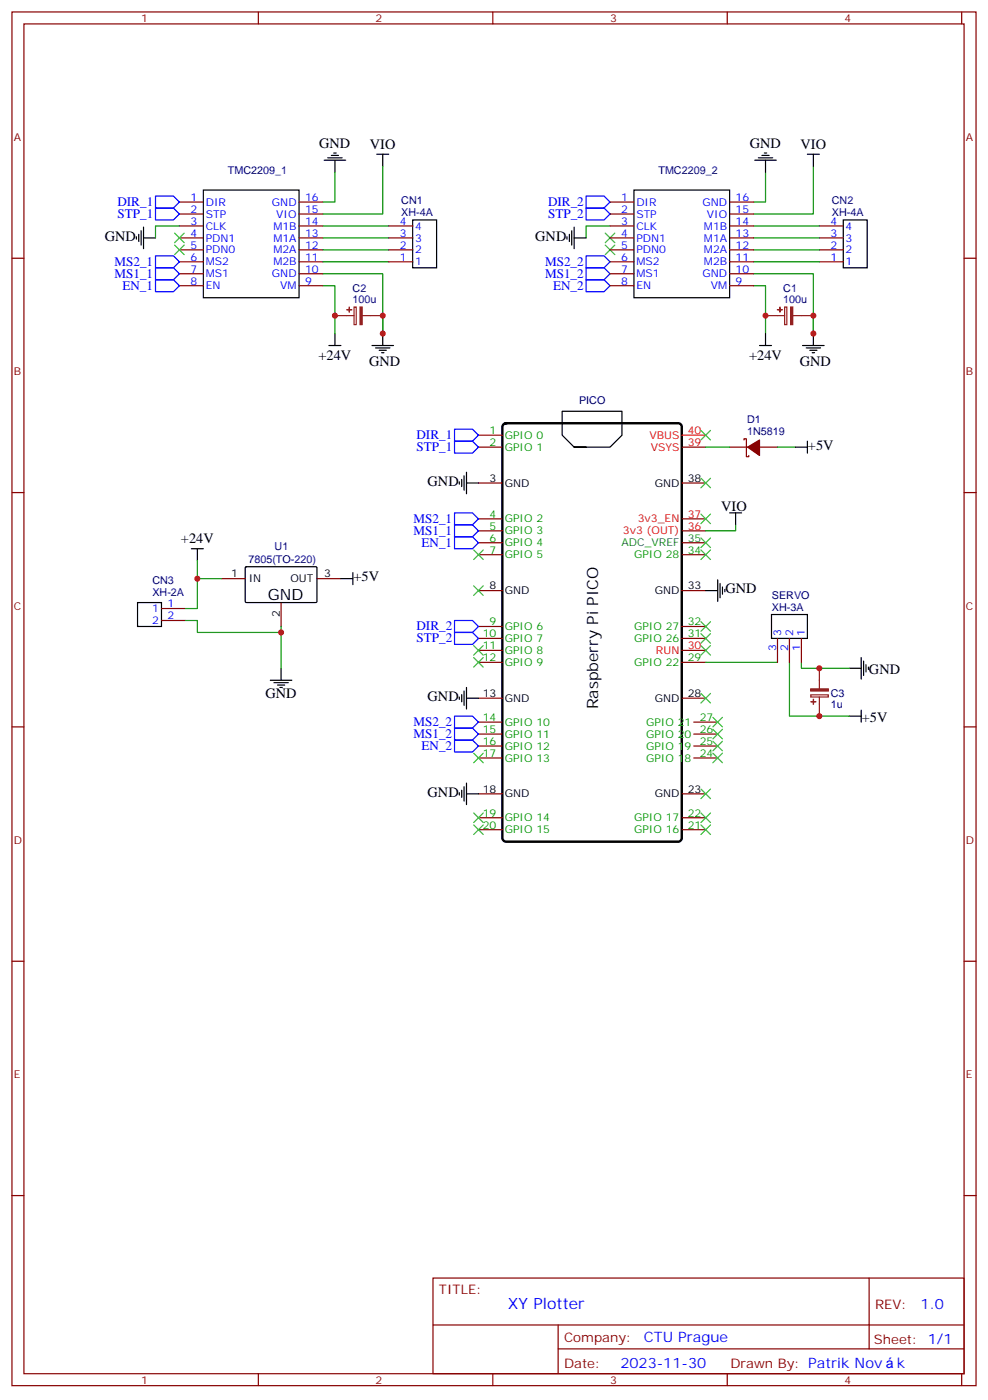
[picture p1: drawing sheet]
<svg xmlns="http://www.w3.org/2000/svg" width="291mm" height="413mm" viewBox="0 0 291 413" stroke-linecap="round" stroke-linejoin="round" font-family="sans-serif">
<g fill="none" stroke="#870000" stroke-width=".35">
<path d="M3.5 3.5h284.4v405.4h-284.4zM7.1 7.1h277.2v398.2h-277.2zM76.2 3.5v3.6M145.3 3.5v3.6M214.5 3.5v3.6M283.6 3.5v3.6M52.9 59.6h7.1M88.2 59.6h7M179.9 59.6h7.1M215.2 59.6h7M3.5 76.2h3.6M52.9 63.1h7.1"/>
<path d="M52.9 66.7h7.1M52.9 70.2h7.1M52.9 73.7h7.1M52.9 77.3h7.1M88.2 63.1h7M88.2 66.7h7M88.2 70.2h7M88.2 73.7h7M88.2 77.3h7M114.7 66.7h7M114.7 70.2h7M114.7 73.7h7"/>
<path d="M114.7 77.3h7M179.9 63.1h7.1M179.9 66.7h7.1M179.9 70.2h7.1M179.9 73.7h7.1M179.9 77.3h7.1M215.2 63.1h7M215.2 66.7h7M215.2 70.2h7M215.2 73.7h7M215.2 77.3h7M241.7 66.7h7"/>
<path d="M241.7 70.2h7M241.7 73.7h7M241.7 77.3h7M284.3 76.2h3.6M52.9 80.8h7.1M52.9 84.3h7.1M88.2 80.8h7M88.2 84.3h7M179.9 80.8h7.1M179.9 84.3h7.1M215.2 80.8h7M215.2 84.3h7"/>
<path d="M141.1 128.4h7.1M141.1 131.9h7.1M201.1 131.9h7M215.2 131.9h5.3M219.4 129.8v-.3h.7v5.3h.7v-.4M224 131.9h5.3M3.5 145.3h3.6M141.1 142.5h7.1M141.1 153.1h7.1M141.1 156.6h7.1M201.1 142.5h7M201.1 153.1h7"/>
<path d="M201.1 156.6h7M284.3 145.3h3.6M47.6 179.6h7.1M65.3 170.7h7M82.9 177.8v7.1M93.5 170.7h7M141.1 160.2h7.1M141.1 163.7h7.1M141.1 174.3h7.1M201.1 160.2h7M201.1 163.7h7M201.1 174.3h7"/>
<path d="M47.6 183.1h7.1M141.1 184.9h7.1M141.1 188.4h7.1M141.1 191.9h7.1M141.1 195.4h7.1M201.1 184.9h7M201.1 188.4h7M201.1 191.9h7M201.1 195.4h7M229.3 188.4v7M232.8 188.4v7M236.4 188.4v7"/>
<path d="M3.5 214.5h3.6M141.1 206h7.1M141.1 213.1h7.1M141.1 216.6h7.1M201.1 206h7M204.6 213.1h7.1M204.6 216.6h7.1M284.3 214.5h3.6M141.1 220.1h7.1M141.1 223.7h7.1M141.1 234.2h7.1M201.1 234.2h7"/>
<path d="M204.6 220.1h7.1M204.6 223.7h7.1M141.1 241.3h7.1M141.1 244.8h7.1M201.1 241.3h7M201.1 244.8h7M3.5 283.6h3.6M284.3 283.6h3.6M3.5 352.8h3.6M284.3 352.8h3.6M127.7 377.1h156.6v28.2h-156.6zM256.3 377.1v20.9"/>
<path d="M127.7 391h156.5M164.6 398h119.6M164.6 391v14.1M76.2 405.3v3.6M145.3 405.3v3.6M214.5 405.3v3.6M283.6 405.3v3.6"/>
</g>
<path d="M148.4 125.3l.8-.4h50.8l.7 .2 .3 .5 .1 121.7-.3 .6-.5 .4-51.1 .1-.6-.3-.4-.5v-121.7z" fill="none" stroke="#000" stroke-width=".71"/>
<path d="M201.1 128.4h7" fill="none" stroke="#f00" stroke-width=".35"/>
<g fill="none" stroke="#000" stroke-width=".35">
<path d="M60 56.1h28.2v31.7h-28.2zM95.6 47.3h6.4M96.7 46.6h4.2M97.7 45.9h2.1M98.4 45.2h.7M98.8 47.3v3.5M111.1 45.5h3.6M112.9 45.5v3.5M187 56.1h28.2v31.7h-28.2zM222.6 47.3h6.4M223.7 46.6h4.2M224.7 45.9h2.1"/>
<path d="M225.4 45.2h.7M225.8 47.3v3.5M238.1 45.5h3.6M239.9 45.5v3.5M40.2 69.9v.7M40.9 69.1v2.2M41.6 68.1v4.2M42.3 70.2h3.6M42.3 67v6.4M121.7 64.9h7.1v14.1h-7.1zM167.2 69.9v.7M167.9 69.1v2.2"/>
<path d="M168.6 68.1v4.2M169.3 70.2h3.6M169.3 67v6.4M248.7 64.9h7.1v14.1h-7.1zM98.8 98.4v3.6M112.9 98.4v3.6M225.8 98.4v3.6M239.9 98.4v3.6M97 102h3.5M109.7 102h6.4M110.8 102.7h4.2M111.8 103.4h2.1"/>
<path d="M112.5 104.1h.7M224 102h3.5M236.7 102h6.4M237.8 102.7h4.2M238.8 103.4h2.1M239.5 104.1h.7M137.6 139.3v6.4M169.3 131.9h10.6l3.5-3.5v-7h-17.6v7l3.5 3.5h3.6M234.6 131.9h3.5M238.1 130.2v3.5M135.5 142.2v.7M136.2 141.5v2.1"/>
<path d="M136.9 140.4v4.2M137.6 142.5h3.5M215.2 151.3h3.5M217 151.3v3.6M40.6 177.8h7v7.1h-7zM56.4 161.9h3.6M58.2 161.9v3.6M72.4 167.4l.3-.2 20.6 .1 .2 .3-.1 10-.3 .2-20.6-.1-.2-.3zM100.5 170.7h3.6M104.1 169v3.5M208.1 174.3h3.6M211.7 171.1v6.3"/>
<path d="M212.4 172.2v4.2M213.1 173.2v2.1M213.8 173.9v.7M82.9 197.2v3.5M227.5 181.3h10.6v7.1h-10.6zM250.5 197.2h3.5M254 194v6.4M254.7 195.1v4.2M255.4 196.1v2.2M256.1 196.8v.8M79.7 200.7h6.4M80.8 201.4h4.2"/>
<path d="M81.8 202.1h2.2M82.5 202.8h.8M135.5 205.7v.7M136.2 205v2.1M136.9 203.9v4.2M137.6 202.8v6.4M137.6 206h3.5M250.5 211.3h3.5M254 209.6v3.5M135.5 233.9v.7M136.2 233.2v2.1M136.9 232.1v4.3"/>
<path d="M137.6 231.1v6.3M137.6 234.2h3.5"/>
</g>
<g fill="none" stroke="#008700" stroke-width=".35">
<path d="M98.8 50.8v8.8h-3.6M112.9 49v14.1h-17.7M225.8 50.8v8.8h-3.6M239.9 49v14.1h-17.7M52.9 66.7h-7v3.5M95.2 66.7h19.5M95.2 70.2h19.5M95.2 73.7h19.5M95.2 77.3h19.5M179.9 66.7h-7v3.5M222.2 66.7h19.5M222.2 70.2h19.5"/>
<path d="M222.2 73.7h19.5M222.2 77.3h19.5M95.2 80.8h17.7v17.6v-5.3M95.2 84.3h3.6v14.1M222.2 84.3h3.6v14.1M222.2 80.8h17.7v17.6v-5.3M208.1 131.9h7.1M229.3 131.9h5.3M217 154.9v1.7h-8.9M58.2 165.5v5.2M65.3 170.7h-7.1v8.9h-3.5M54.7 183.1h3.5v3.5h24.7"/>
<path d="M82.9 184.9v12.3M208.1 195.4h21.2M232.8 195.4v15.9h17.7M236.4 195.4v1.8h14.1"/>
</g>
<path d="M98.8 93.1h5.6M104.4 90.6h.7v5.2h-.7zM106.9 93.1h6M225.8 93.1h5.6M231.4 90.6h.7v5.2h-.7zM233.9 93.1h6M241.7 197.2v6M239.1 205h5.2v.7h-5.2zM241.7 205.7v5.6" fill="none" stroke="#8c2424" stroke-width=".35"/>
<g fill="#8c2424" stroke="#8c2424" stroke-width=".35">
<path d="M239.1 203.3h5.2v.6h-5.2z"/>
<path d="M239.2 207l1.4 .1z"/>
<path d="M239.9 206.4v1.4z"/>
<path d="M106.2 90.6h.6v5.2h-.6z"/>
<path d="M103 90.7v1.4z"/>
<path d="M102.3 91.4h1.4z"/>
<path d="M233.2 90.6h.6v5.2h-.6z"/>
<path d="M230 90.7v1.4z"/>
<path d="M229.3 91.4h1.4z"/>
</g>
<path d="M220.5 131.9l3.5-2.1v4.6z" fill="#870000" stroke="#870000" stroke-width=".35"/>
<g fill="none" stroke="#00f" stroke-width=".35">
<path d="M45.9 57.9h5.3l1.7 1.7-1.7 1.8h-5.3zM172.9 57.9h5.3l1.7 1.7-1.7 1.8h-5.3zM45.9 61.4h5.3l1.7 1.7-1.7 1.8h-5.3zM45.9 75.5h5.3l1.7 1.8-1.7 1.7h-5.3zM45.9 79h5.3l1.7 1.8-1.7 1.8h-5.3zM172.9 79h5.3l1.7 1.8-1.7 1.8h-5.3zM172.9 75.5h5.3l1.7 1.8-1.7 1.7h-5.3zM172.9 61.4h5.3l1.7 1.7-1.7 1.8h-5.3zM45.9 82.6h5.3l1.7 1.7-1.7 1.8h-5.3zM172.9 82.6h5.3l1.7 1.7-1.7 1.8h-5.3zM134.1 126.6h5.2l1.8 1.8-1.8 1.8h-5.2zM134.1 130.2h5.2l1.8 1.7-1.8 1.8h-5.2z"/>
<path d="M134.1 151.3h5.2l1.8 1.8-1.8 1.8h-5.2zM134.1 154.9h5.2l1.8 1.7-1.8 1.8h-5.2zM134.1 158.4h5.2l1.8 1.8-1.8 1.7h-5.2zM134.1 183.1h5.2l1.8 1.8-1.8 1.7h-5.2zM134.1 186.6h5.2l1.8 1.8-1.8 1.7h-5.2zM134.1 211.3h5.2l1.8 1.8-1.8 1.7h-5.2zM134.1 214.8h5.2l1.8 1.8-1.8 1.8h-5.2zM134.1 218.4h5.2l1.8 1.7-1.8 1.8h-5.2z"/>
</g>
<g fill="none" stroke="#3c3" stroke-width=".35">
<path d="M51.5 68.8l2.8 2.8M51.5 72.3l2.8 2.8M54.3 68.8l-2.8 2.8M54.3 72.3l-2.8 2.8M178.5 72.3l2.8 2.8M178.5 68.8l2.8 2.8M181.3 72.3l-2.8 2.8M181.3 68.8l-2.8 2.8M206.7 127l2.8 2.8M209.5 127l-2.8 2.8M206.7 141.1l2.8 2.8M206.7 158.8l2.8 2.8"/>
<path d="M206.7 151.7l2.8 2.8M209.5 141.1l-2.8 2.8M209.5 158.8l-2.8 2.8M209.5 151.7l-2.8 2.8M139.7 162.3l2.8 2.8M139.7 172.9l2.8 2.8M142.5 162.3l-2.8 2.8M142.5 172.9l-2.8 2.8M206.7 162.3l2.8 2.8M209.5 162.3l-2.8 2.8M139.7 194l2.8 2.8M139.7 190.5l2.8 2.8"/>
<path d="M142.5 194l-2.8 2.8M142.5 190.5l-2.8 2.8M206.7 183.4l2.8 2.9M206.7 187l2.8 2.8M206.7 190.5l2.8 2.8M209.5 183.4l-2.8 2.9M209.5 187l-2.8 2.8M209.5 190.5l-2.8 2.8M206.7 204.6l2.8 2.8M209.5 204.6l-2.8 2.8M210.3 211.7l2.8 2.8M210.3 215.2l2.8 2.8"/>
<path d="M210.3 218.7l2.8 2.8M213.1 211.7l-2.8 2.8M213.1 215.2l-2.8 2.8M213.1 218.7l-2.8 2.8M139.7 239.9l2.8 2.8M139.7 222.2l2.8 2.9M142.5 239.9l-2.8 2.8M142.5 222.2l-2.8 2.9M206.7 232.8l2.8 2.9M206.7 239.9l2.8 2.8M209.5 232.8l-2.8 2.9M209.5 239.9l-2.8 2.8"/>
<path d="M210.3 222.2l2.8 2.9M213.1 222.2l-2.8 2.9M139.7 243.4l2.8 2.8M142.5 243.4l-2.8 2.8M206.7 243.4l2.8 2.8M209.5 243.4l-2.8 2.8"/>
</g>
<g fill="#c00">
<circle cx="241.7" cy="211.3" r=".88"/>
<circle cx="241.7" cy="197.2" r=".88"/>
<circle cx="82.9" cy="186.6" r=".88"/>
<circle cx="58.2" cy="170.7" r=".88"/>
<circle cx="98.8" cy="93.1" r=".88"/>
<circle cx="112.9" cy="98.4" r=".88"/>
<circle cx="112.9" cy="93.1" r=".88"/>
<circle cx="239.9" cy="93.1" r=".88"/>
<circle cx="239.9" cy="98.4" r=".88"/>
<circle cx="225.8" cy="93.1" r=".88"/>
</g>
<g font-size="4.6">
<text x="79" y="177.1">GND</text>
<text x="176.4" y="209.3" transform="rotate(-90 176.4 209.3)">Raspberry Pi PICO</text>
</g>
<text font-size="4.6" fill="#00f" x="149.8" y="386.1">XY Plotter</text>
<g font-size="4.2">
<text x="94.1" y="43.8">GND</text>
<text x="109.1" y="43.9">VIO</text>
<text x="221.1" y="43.8">GND</text>
<text x="236.1" y="43.9">VIO</text>
<text x="30.9" y="71">GND</text>
<text x="157.9" y="71">GND</text>
<text x="93.9" y="106.3">+24V</text>
<text x="220.9" y="106.3">+24V</text>
<text x="108.9" y="108">GND</text>
<text x="235.9" y="108">GND</text>
<text x="238.3" y="132.7">+5V</text>
<text x="126.1" y="143.3">GND</text>
<text x="212.7" y="150.6">VIO</text>
<text x="53.4" y="160.4">+24V</text>
<text x="104.2" y="171.5">+5V</text>
<text x="214" y="175.1">GND</text>
<text x="256.3" y="198.9">GND</text>
<text x="78.3" y="206">GND</text>
<text x="126.1" y="206.8">GND</text>
<text x="254.2" y="213">+5V</text>
<text x="126.1" y="235">GND</text>
</g>
<g font-size="4.2" fill="#00f">
<text x="271.5" y="386.4">1.0</text>
<text x="189.9" y="395.9">CTU Prague</text>
<text x="183" y="403.7">2023-11-30</text>
<text x="264.5" y="403.7">k</text>
</g>
<g font-size="3.9" fill="#00f">
<text x="34.6" y="60.8">DIR_1</text>
<text x="34.6" y="64.3">STP_1</text>
<text x="161.6" y="64.4">STP_2</text>
<text x="161.6" y="60.8">DIR_2</text>
<text x="33.7" y="78.4">MS2_1</text>
<text x="33.7" y="82">MS1_1</text>
<text x="160.7" y="82">MS1_2</text>
<text x="160.7" y="78.5">MS2_2</text>
<text x="36.1" y="85.5">EN_1</text>
<text x="163.1" y="85.5">EN_2</text>
<text x="122.8" y="129.6">DIR_1</text>
<text x="122.8" y="133.1">STP_1</text>
<text x="121.9" y="154.3">MS2_1</text>
<text x="121.9" y="157.8">MS1_1</text>
<text x="124.3" y="161.3">EN_1</text>
<text x="122.8" y="186">DIR_2</text>
<text x="122.8" y="189.5">STP_2</text>
<text x="121.9" y="214.2">MS2_2</text>
<text x="121.9" y="217.8">MS1_2</text>
<text x="124.3" y="221.3">EN_2</text>
</g>
<g font-size="3.9" fill="#800">
<text x="129.5" y="381.7">TITLE:</text>
<text x="258.1" y="386.4">REV:</text>
<text x="166.4" y="395.9">Company:</text>
<text x="257.7" y="396.5">Sheet: 1/1</text>
<text x="166.4" y="403.6">Date:</text>
<text x="215.4" y="403.7">Drawn By: Patrik Nov</text>
</g>
<g font-size="3.2" fill="#800">
<text x="41.6" y="6.5">1</text>
<text x="110.8" y="6.5">2</text>
<text x="179.9" y="6.5">3</text>
<text x="249.1" y="6.5">4</text>
<text x="4.1" y="41.6">A</text>
<text x="284.9" y="41.6">A</text>
<text x="4.1" y="110.8">B</text>
<text x="284.9" y="110.8">B</text>
<text x="4.1" y="179.9">C</text>
<text x="284.9" y="179.9">C</text>
<text x="4.1" y="249.1">D</text>
<text x="284.9" y="249.1">D</text>
<text x="4.1" y="318.2">E</text>
<text x="284.9" y="318.2">E</text>
<text x="41.6" y="408.3">1</text>
<text x="110.8" y="408.3">2</text>
<text x="179.9" y="408.3">3</text>
<text x="249.1" y="408.3">4</text>
</g>
<g font-size="3.2" fill="#000080">
<text x="67.2" y="51.4">TMC2209_1</text>
<text x="194.2" y="51.4">TMC2209_2</text>
<text x="118.3" y="63.9">XH-4A</text>
<text x="118.3" y="60.3">CN1</text>
<text x="245.3" y="63.9">XH-4A</text>
<text x="245.3" y="60.3">CN2</text>
<text x="104" y="89.5">100u</text>
<text x="104" y="86">C2</text>
<text x="231" y="89.5">100u</text>
<text x="231" y="86">C1</text>
<text x="170.8" y="119.1">PICO</text>
<text x="220.3" y="124.9">D1</text>
<text x="220.3" y="128.4">1N5819</text>
<text x="73.3" y="166.1">7805(TO-220)</text>
<text x="81" y="162.4">U1</text>
<text x="45" y="172.3">CN3</text>
<text x="45" y="175.9">XH-2A</text>
<text x="227.7" y="176.8">SERVO</text>
<text x="227.7" y="180.3">XH-3A</text>
<text x="245" y="209">1u</text>
<text x="245" y="205.6">C3</text>
</g>
<g font-size="3.2" fill="#00f">
<text x="56.2" y="59.3">1</text>
<text x="90" y="59.3">16</text>
<text x="183.2" y="59.3">1</text>
<text x="217" y="59.3">16</text>
<text x="56.2" y="62.8">2</text>
<text x="60.7" y="60.7">DIR</text>
<text x="60.7" y="64.2">STP</text>
<text x="80.2" y="60.7">GND</text>
<text x="81.5" y="64.2">VIO</text>
<text x="90" y="62.8">15</text>
<text x="183.2" y="62.8">2</text>
<text x="187.7" y="60.7">DIR</text>
<text x="187.7" y="64.2">STP</text>
<text x="207.2" y="60.7">GND</text>
<text x="208.5" y="64.2">VIO</text>
<text x="217" y="62.8">15</text>
<text x="56.2" y="66.3">3</text>
<text x="56.2" y="69.9">4</text>
<text x="60.7" y="67.7">CLK</text>
<text x="60.7" y="71.3">PDN1</text>
<text x="80.6" y="67.7">M1B</text>
<text x="80.6" y="71.3">M1A</text>
<text x="90" y="69.9">13</text>
<text x="90" y="66.3">14</text>
<text x="117.9" y="69.9">3</text>
<text x="117.9" y="66.3">4</text>
<text x="122.4" y="71.3">3</text>
<text x="122.4" y="67.7">4</text>
<text x="183.2" y="66.3">3</text>
<text x="183.2" y="69.9">4</text>
<text x="187.7" y="67.7">CLK</text>
<text x="187.7" y="71.3">PDN1</text>
<text x="207.6" y="67.7">M1B</text>
<text x="207.6" y="71.3">M1A</text>
<text x="217" y="69.9">13</text>
<text x="217" y="66.3">14</text>
<text x="244.9" y="69.9">3</text>
<text x="244.9" y="66.3">4</text>
<text x="249.4" y="71.3">3</text>
<text x="249.4" y="67.7">4</text>
<text x="56.2" y="73.4">5</text>
<text x="56.2" y="76.9">6</text>
<text x="60.7" y="74.8">PDN0</text>
<text x="80.6" y="74.8">M2A</text>
<text x="90" y="76.9">11</text>
<text x="90" y="73.4">12</text>
<text x="117.9" y="76.9">1</text>
<text x="117.9" y="73.4">2</text>
<text x="122.4" y="74.8">2</text>
<text x="183.2" y="73.4">5</text>
<text x="183.2" y="76.9">6</text>
<text x="187.7" y="74.8">PDN0</text>
<text x="207.6" y="74.8">M2A</text>
<text x="217" y="76.9">11</text>
<text x="217" y="73.4">12</text>
<text x="244.9" y="76.9">1</text>
<text x="244.9" y="73.4">2</text>
<text x="249.4" y="74.8">2</text>
<text x="56.2" y="80.4">7</text>
<text x="56.2" y="84">8</text>
<text x="60.7" y="78.3">MS2</text>
<text x="60.7" y="81.8">MS1</text>
<text x="80.2" y="81.8">GND</text>
<text x="80.6" y="78.3">M2B</text>
<text x="90" y="84">9</text>
<text x="90" y="80.4">10</text>
<text x="122.4" y="78.3">1</text>
<text x="183.2" y="80.4">7</text>
<text x="183.2" y="84">8</text>
<text x="187.7" y="78.3">MS2</text>
<text x="187.7" y="81.8">MS1</text>
<text x="207.2" y="81.8">GND</text>
<text x="207.6" y="78.3">M2B</text>
<text x="217" y="84">9</text>
<text x="217" y="80.4">10</text>
<text x="249.4" y="78.3">1</text>
<text x="60.7" y="85.4">EN</text>
<text x="82.6" y="85.4">VM</text>
<text x="187.7" y="85.4">EN</text>
<text x="209.6" y="85.4">VM</text>
<text x="49.4" y="179.2">1</text>
<text x="44.9" y="180.6">1</text>
<text x="44.9" y="184.2">2</text>
<text x="49.4" y="182.7">2</text>
<text x="230.4" y="187.7" transform="rotate(-90 230.4 187.7)">3</text>
<text x="233.9" y="187.7" transform="rotate(-90 233.9 187.7)">2</text>
<text x="237.4" y="187.7" transform="rotate(-90 237.4 187.7)">1</text>
<text x="229" y="192.2" transform="rotate(-90 229 192.2)">3</text>
<text x="232.5" y="192.2" transform="rotate(-90 232.5 192.2)">2</text>
<text x="236" y="192.2" transform="rotate(-90 236 192.2)">1</text>
</g>
<g font-size="3.2" fill="#090">
<text x="144.4" y="128.1">1</text>
<text x="144.4" y="131.6">2</text>
<text x="148.9" y="129.5">GPIO 0</text>
<text x="148.9" y="133">GPIO 1</text>
<text x="144.4" y="152.8">4</text>
<text x="148.9" y="154.2">GPIO 2</text>
<text x="144.4" y="156.3">5</text>
<text x="144.4" y="159.8">6</text>
<text x="148.9" y="157.7">GPIO 3</text>
<text x="148.9" y="161.2">GPIO 4</text>
<text x="144.4" y="163.3">7</text>
<text x="148.9" y="164.7">GPIO 5</text>
<text x="187" y="164.7">GPIO 28</text>
<text x="202.8" y="163.3">34</text>
<text x="144.4" y="184.5">9</text>
<text x="148.9" y="185.9">GPIO 6</text>
<text x="187" y="185.9">GPIO 27</text>
<text x="202.8" y="184.5">32</text>
<text x="142.4" y="188">10</text>
<text x="142.4" y="191.6">11</text>
<text x="148.9" y="189.4">GPIO 7</text>
<text x="187" y="189.4">GPIO 26</text>
<text x="202.8" y="188">31</text>
<text x="142.4" y="195.1">12</text>
<text x="148.9" y="193">GPIO 8</text>
<text x="148.9" y="196.5">GPIO 9</text>
<text x="187" y="196.5">GPIO 22</text>
<text x="202.8" y="195.1">29</text>
<text x="142.4" y="212.7">14</text>
<text x="148.9" y="214.1">GPIO 10</text>
<text x="190.6" y="214.1">GPIO 21</text>
<text x="206.4" y="212.7">27</text>
<text x="142.4" y="216.3">15</text>
<text x="142.4" y="219.8">16</text>
<text x="148.9" y="217.7">GPIO 11</text>
<text x="148.9" y="221.2">GPIO 12</text>
<text x="190.6" y="221.2">GPIO 19</text>
<text x="190.6" y="217.7">GPIO 20</text>
<text x="206.4" y="219.8">25</text>
<text x="206.4" y="216.3">26</text>
<text x="142.4" y="223.3">17</text>
<text x="148.9" y="224.7">GPIO 13</text>
<text x="190.6" y="224.7">GPIO 18</text>
<text x="206.4" y="223.3">24</text>
<text x="142.4" y="240.9">19</text>
<text x="142.4" y="244.5">20</text>
<text x="148.9" y="242.4">GPIO 14</text>
<text x="148.9" y="245.9">GPIO 15</text>
<text x="187" y="245.9">GPIO 16</text>
<text x="187" y="242.4">GPIO 17</text>
<text x="202.8" y="244.5">21</text>
<text x="202.8" y="240.9">22</text>
</g>
<g font-size="3.2" fill="#f00">
<text x="191.5" y="129.5">VBUS</text>
<text x="202.8" y="131.6">39</text>
<text x="202.8" y="128.1">40</text>
<text x="191.9" y="133">VSYS</text>
<text x="188.1" y="154.2">3v3_EN</text>
<text x="202.8" y="152.8">37</text>
<text x="183.7" y="157.7">3v3 (OUT)</text>
<text x="202.8" y="156.3">36</text>
<text x="202.8" y="191.6">30</text>
<text x="193.5" y="193">RUN</text>
</g>
<g font-size="3.2">
<text x="144.4" y="142.2">3</text>
<text x="148.9" y="143.6">GND</text>
<text x="193.1" y="143.6">GND</text>
<text x="202.8" y="142.2">38</text>
<text x="68.2" y="170.4">1</text>
<text x="73.4" y="171.8">IN</text>
<text x="85.7" y="171.8">OUT</text>
<text x="95.6" y="170.4">3</text>
<text x="144.4" y="173.9">8</text>
<text x="202.8" y="173.9">33</text>
<text x="148.9" y="175.3">GND</text>
<text x="193.1" y="175.3">GND</text>
<text x="82.5" y="181.9" transform="rotate(-90 82.5 181.9)">2</text>
<text x="142.4" y="205.7">13</text>
<text x="148.9" y="207.1">GND</text>
<text x="193.1" y="207.1">GND</text>
<text x="202.8" y="205.7">28</text>
<text x="142.4" y="233.9">18</text>
<text x="202.8" y="233.9">23</text>
<text x="148.9" y="235.3">GND</text>
<text x="193.1" y="235.3">GND</text>
</g>
<g font-size="3.2" fill="#063">
<text x="183.3" y="161.2">ADC_VREF</text>
<text x="202.8" y="159.8">35</text>
</g>
</svg>
